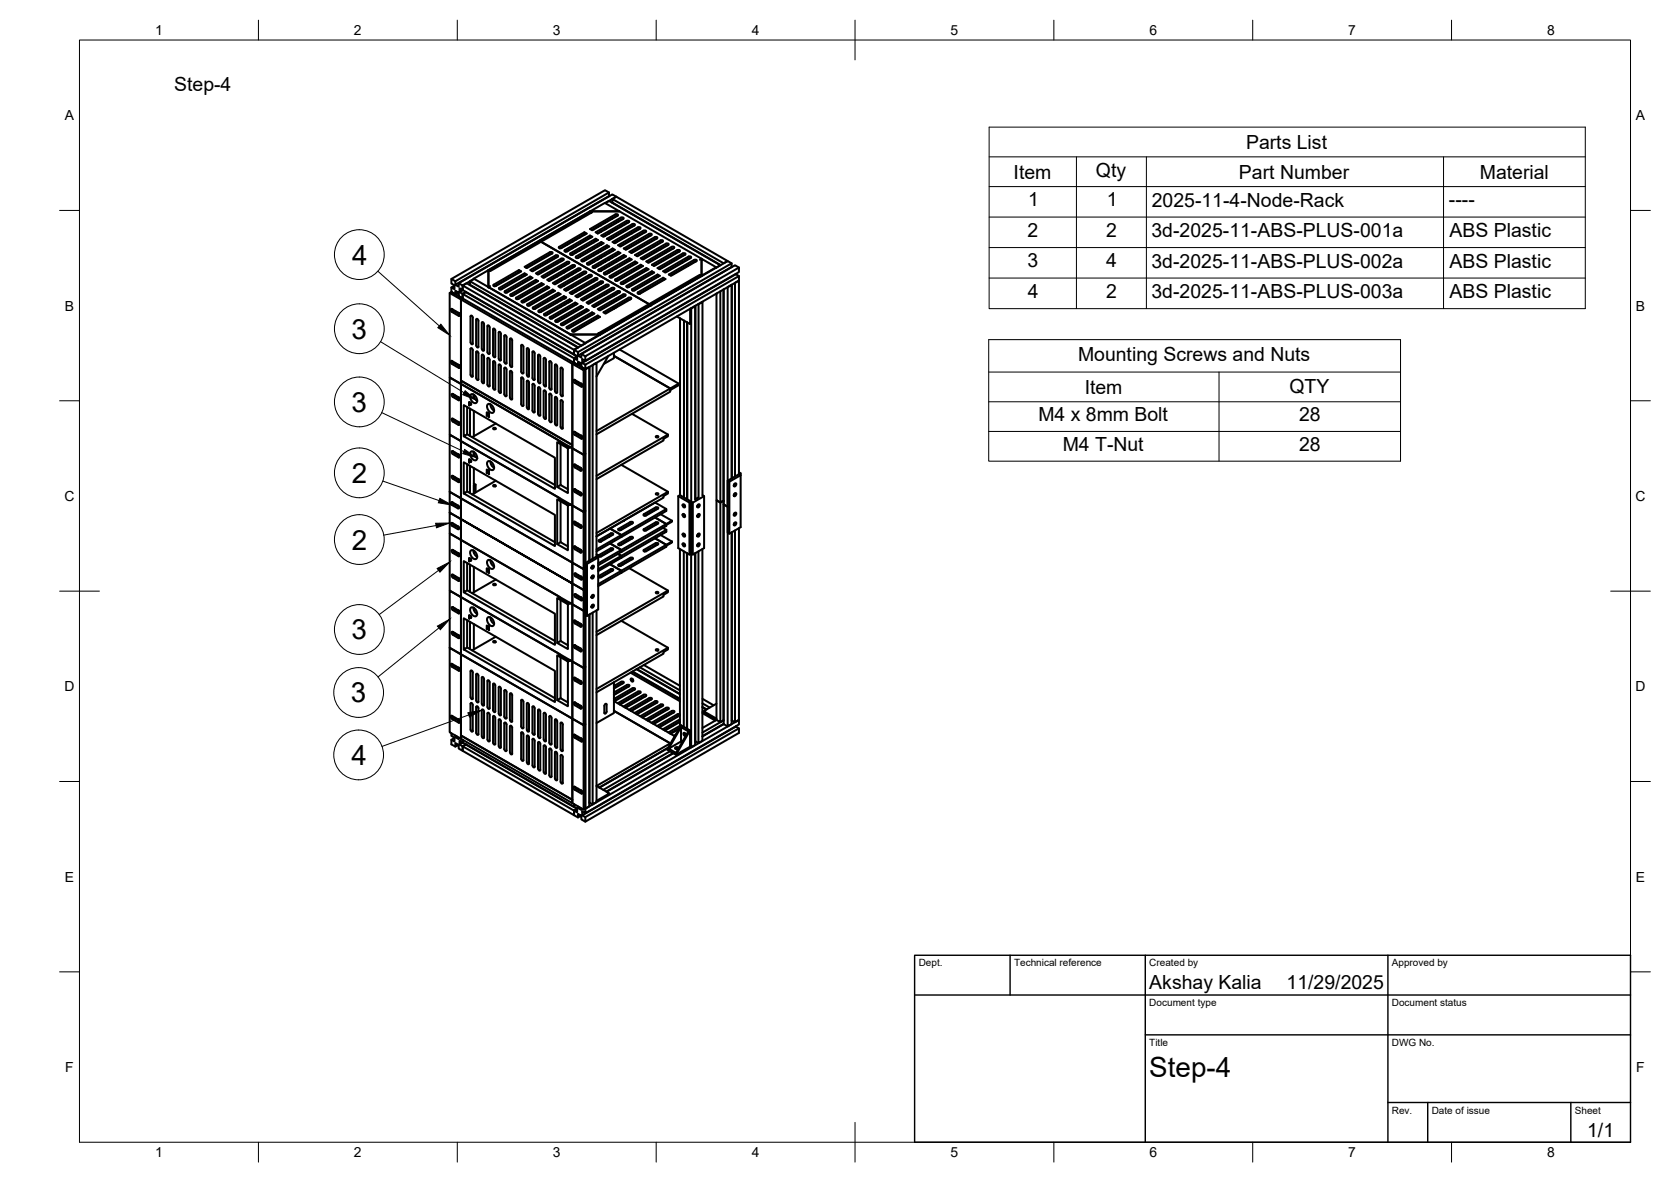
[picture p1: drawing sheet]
<svg xmlns="http://www.w3.org/2000/svg" width="420mm" height="297mm" viewBox="0 0 420 297" stroke-linecap="round" stroke-linejoin="round" font-family="sans-serif">
<!-- layer: Visible -->
<g fill="none" stroke="#000" stroke-width=".51">
<path d="M145.8 59.5v.2M146.9 58.4l-6.3 3.6-.1 .2 .7 .1 6.3-3.6-.6-.3v.5l-6.1 3.5M146.9 58.9h.2M148.4 59.2l-6.4 3.7-.1 .2 .7 .1 6.3-3.7-.5-.3v.5l-6.2 3.6M148.4 59.7l.1 .1M148.4 53.1l3.7-2.1 3.7 2.1zM149.3 57.5v.2M149.8 58.4l6.3-3.7 .7 .1-.1 .2-6.4 3.7zM149.8 60l-6.4 3.7M150.3 56.9v.2M150.3 58.6v.1M151.1 56.5v.1"/>
<path d="M151.1 58.1v.2M151.1 56.4v.2M151.1 58.1v.1M151.8 56.1h.3M152.1 57.5v.2M152.1 59.1v.2M152.2 55.8h.3M152.4 57.3v.2M152.6 60l6.4-3.7 .6 .1-.1 .2-6.3 3.7zM153.1 48.4l-1-.6-38.6 22.3v1.2l.8 .4v1l-.8-.5M153.1 49.3v-.9l-38.6 22.3-1-.6M153.1 58.6v.1"/>
<path d="M153.2 49.3l-38.7 22.3v-.9M153.2 58.5v.2M153.7 54.9l.2 .1M154 50l1-.6 28 16.2-1 .6-28-16.2v.9l27.2 15.7M154 50.9l-.1 .1M154 58.1v.1M154 59.7v.2M154.6 56.1h.3M154.7 53.9l-6.3 3.7 .5 .3 6.4-3.7M154.7 54.4l-5.9 3.4M154.7 53.9h.6v.3M155 57.5v.2"/>
<path d="M155 59.1v.2M155.1 55.8h.1M155.1 54.3l-.4 .1M155.2 55.7v.1M155.5 55.5v.2M155.9 57h.1M156.5 55.1l-.3 .1-6 3.4M157.3 57.8l.2 .1M158 55.9l-.4 .1-6 3.4M158.1 55.8v-.3h-.5l-6.4 3.7 .6 .3 6.3-3.7M158.7 58.6l.2 .1M158.7 56.9l.1 .2"/>
<path d="M159.1 56.8h.1M159.4 56.8h-.4l-6 3.4M160.1 59.4l.2 .1M160.4 57.1l-6.4 3.7 .6 .3 6.4-3.6M160.4 57.6l-5.9 3.5M160.4 57.1h.6v.4M160.8 57.6h-.4M162.2 58.4h-.4l-5.9 3.5M163.2 58.8l-6.4 3.6 .6 .4 6.4-3.7M163.2 59.3l-5.9 3.4M163.2 58.8h.6v.3M163.6 59.2l-.4 .1"/>
<path d="M113.1 73.6l30.8 17.8 .4-.2M113.1 73.6l.4-.2 2.8 1.6-.4 .3v21.2l-2.8-1.6zM113.5 73.4l1 .5M113.6 77.7l1.7 .9M113.7 77.6l-.3 .1 .1 .5 2 1.2 .1-.4-.3-.4M113.8 77.7l.3 .4 1.5 1M114.3 71.8l-.8 .4v1.2l1 .5M114.5 78.2v.2M115.3 73.5l-.8 .4v-.8l.8 .4v.9l1 .6v-1.1v1.1l28 16.2M115.3 73.5v.9M115.3 78.6v.3M115.3 73.5l-.8 .4"/>
<path d="M115.3 71.2l1 .5M115.3 74.4l1 .6M115.5 73.4l.8 .5 .8-.5-.8 .5 28 16.1v1.2M116.3 71.7l1-.5 28 16.1-1 .6zM116.3 75l-.4 .3v20.4M118.2 70.7v.9l27.2 15.7M118.2 71.6h-.1M118.3 79.5l.3-.2 .3 .5v6.5l-.2 .2-.4-.5v-6.5M119.1 70.1l3.7-2.2v4.3M119.1 70l3.7 2.1M119.1 70.1l-2.8 1.6v1.2l-.8-.5v1l.9-.5M119.1 70.1l-.9 .6 28 16.2 .9-.7-3.6-2.1h7.3"/>
<path d="M122.8 72.2v-4.3l12.8-7.4 28 16.3M122.8 67.9l12.8-7.4 .4 .3-12.8 7.3zM122.8 72.1l20.7 12 7.3 .1M122.8 72.1v.1M123.2 71.9l-.4 .2 20.5 11.9M127 73.2v.3h.5M127.5 73.5l6.4-3.7-.6-.3v.5l-6.2 3.6M129.8 74.8v.3h.5l6.4-3.6-.6-.4v.5l-6.1 3.6M130.5 67.9l-6.4 3.7-.1 .2 .7 .1 6.3-3.7-.5-.3v.5l-6.2 3.5M130.5 68.4h.1M131.9 68.7l-6.4 3.7-.1 .2 .7 .1 6.4-3.7-.6-.3v.5l-6.2 3.6M131.9 69.2l.1 .1"/>
<path d="M133.3 67.9l6.4-3.7 .6 .1-.1 .2-6.3 3.7zM133.3 70l.2 .1M133.3 69.5l-6.4 3.7M134.7 70.3l-6.3 3.7-.1 .2 .6 .1 6.4-3.7-.6-.3v.5l-6.2 3.6M134.7 70.8l.2 .1M135.5 78.1v.3h.5M135.6 60.5l12.8-7.4 .4 .3-12.8 7.4zM136 78.4l6.4-3.7-.6-.3v.5l-6.2 3.6M136.1 69.5l6.4-3.7 .7 .1-.1 .2-6.4 3.7zM136.1 71.6l.2 .1M136.1 71.1l-6.3 3.7M137.6 72l-6.4 3.6-.1 .2 .7 .2 6.3-3.7-.5-.3v.4l-6.2 3.6"/>
<path d="M137.6 72.4l.1 .1M138.3 63.4l-6.4 3.7 .6 .3 6.4-3.8-.2-.3-.4 .1M138.3 63.9l-6 3.4M138.3 79.7v.3h.5l6.4-3.6-.6-.4v.5l-6.1 3.6M138.7 63.8l-.4 .1M139 72.8l-6.4 3.6-.1 .3 .7 .1 6.3-3.7-.5-.3v.5l-6.2 3.5M139 71.1l6.4-3.6 .6 .1-.1 .2-6.4 3.7zM139 73.3h.1M140.1 64.6l-.4 .1-6 3.4M140.1 66.1v.1M140.1 67.7v.2M140.1 69.3v.2"/>
<path d="M140.1 71v.1M140.1 74.2v.2M140.1 75.9v.1M140.1 77.5v.2M140.4 72l6.4-3.7 .6 .1-.1 .2-6.4 3.7zM140.4 73.6l-6.4 3.7-.1 .2 .7 .1 6.3-3.7-.5-.3v.5l-6.2 3.5M140.4 74.1l.1 .1M141.1 65.5v.2M141.1 67.1v.2M141.1 68.8v.1M141.1 70.4v.2M141.1 72v.2"/>
<path d="M141.1 75.3v.2M141.1 76.9v.2M141.5 65.4l-.4 .1-6 3.4M141.7 65.3v-.3h-.6l-6.4 3.7 .6 .3 6.4-3.7M141.8 74.4l-6.4 3.7M141.8 74.9l.1 .1M141.9 66.7v.2M141.9 68.3v.2M141.9 70v.1M141.9 71.6v.2M141.9 74.9v.1M141.9 76.5v.2"/>
<path d="M141.9 66.7v.1M141.9 68.3v.1M141.9 69.9v.2M141.9 71.6v.1M141.9 76.5v.1M142.6 61.3v.2M142.6 63v.1M142.9 66.3h-.4l-5.9 3.5M142.9 61.2v.1M142.9 62.8v.2M142.9 67.7v.2M142.9 69.3v.2"/>
<path d="M142.9 71v.1M142.9 72.6v.2M142.9 75.9v.1M143.2 73.6l6.4-3.7 .6 .1-.1 .2-6.3 3.7zM143.2 75.2l-6.3 3.7-.1 .2 .6 .1 6.4-3.6-.6-.4v.5l-6.2 3.6M143.2 75.7l.2 .1M143.4 63.7v.3h.6M143.9 66.6l-6.3 3.7 .5 .3 6.4-3.6M143.9 60.6v.2M143.9 62.2v.2M143.9 63.9v.1M143.9 67.3v-.2l-5.9 3.5"/>
<path d="M143.9 68.8v.1M143.9 70.4v.2M143.9 72v.2M143.9 73.7v.1M143.9 66.6h.6v.4M144 63.8v.2l6.3-3.7-.5-.3v.5l-6.2 3.6M144 60.6v.1M144 62.2v.2M144 68.7v.2M144 70.4v.1M144 72v.2M144 73.6v.2"/>
<path d="M144.3 67.1h-.4l.1 .2M144.6 74.4l6.4-3.7 .7 .1-.1 .2-6.4 3.7zM144.6 76l-6.3 3.7M144.6 76.5l.2 .1M144.8 60.1v.2M144.8 61.8v.1M144.8 63.4v.1M144.8 68.3v.1M144.8 69.9v.2M144.8 71.6v.1M144.8 73.2v.1M145.7 67.9l-.3 .1-6 3.4"/>
<path d="M145.8 61.2v.1M145.8 62.8v.2M145.8 64.4v.2M145.8 69.3v.2M145.8 71v.1M145.8 72.6v.2M145.8 74.2v.2M146 76.9l-6.3 3.6-.1 .2 .7 .2 6.3-3.7-.6-.3v.5l-6.2 3.5M146 77.4h.2M146.2 65.3v.3h.6M146.8 65.6l6.4-3.6-.6-.4v.5l-6.2 3.6M147.2 68.7l-.4 .1-6 3.4"/>
<path d="M147.5 77.7l-6.4 3.7-.1 .2 .7 .1 6.3-3.7-.5-.3v.5l-6.2 3.5M147.5 76l6.3-3.6 .7 .1-.1 .2-6.4 3.7zM147.5 78.2h.1M148.6 69.5l-.4 .1-6 3.4M148.7 69.4v-.3h-.5l-6.4 3.7 .6 .3 6.3-3.7M148.9 78.5l-6.4 3.7-.1 .2 .7 .1 6.3-3.7-.5-.3v.5l-6.2 3.6M148.9 76.9l6.4-3.7 .6 .1-.1 .2-6.4 3.7zM148.9 79l.1 .1M149.3 60.8v.1M149.3 62.4v.2M149.3 64v.2M149.3 65.7v.1"/>
<path d="M149.3 67.3h.1M149.3 70.6v.1M149.3 72.2v.2M149.6 67.3l6.4-3.7-.6-.3v.5l-6.2 3.5M149.8 60.5l.1 .1M150 70.4h-.4l-6 3.4M150.3 77.7l6.4-3.7 .6 .1-.1 .2-6.3 3.7zM150.3 61.8v.2M150.3 63.5v.1M150.3 65.1v.2M150.3 66.7v.2M150.3 71.6v.2"/>
<path d="M150.3 79.3l-6.4 3.7M150.3 79.8l.1 .1M151 68.1l6.4-3.7-.6-.3v.5l-6.1 3.5M151.1 61.4v.1M151.1 63v.2M151.1 64.7v.1M151.1 66.3v.1M151.1 67.9v.2M151.1 71.2v.1M151.1 61.3v.2M151.1 63v.1M151.1 64.6v.2"/>
<path d="M151.1 66.2v.2M151.1 67.9v.1M151.2 60.8l-6.3 3.7-.1 .2 .6 .1 6.4-3.7-.6-.3v.5l-6.2 3.6M151.2 61.3l.1 .1M151.4 71.2h-.4l-5.9 3.4M151.7 78.5l6.4-3.7 .6 .1-.1 .2-6.3 3.7zM151.9 68.6v.3h.6M152 73.9v.2M152.1 62.4v.2M152.1 64v.2M152.1 65.7v.1M152.1 67.3v.2"/>
<path d="M152.1 68.9v.1M152.4 71.6l-6.4 3.6 .6 .4 6.5-3.8-.3-.3-.4 .1M152.4 72l-5.9 3.5M152.5 68.9l6.3-3.7-.5-.3v.5l-6.2 3.6M152.5 73.6v.2M152.6 62.1l.1 .1M152.6 61.6l-6.4 3.7M152.8 72h-.4M153.1 60.2v.1M153.1 63.5v.1M153.1 65.1v.2M153.1 66.7v.2"/>
<path d="M153.1 68.4v.1M153.2 60.2v.1M153.2 63.4v.2M153.2 65.1v.1M153.2 66.7v.2M153.2 68.3v.2M154 63v.1M154 64.6v.2M154 66.2v.2M154 67.9v.1M154 69.5v.2M154 62.4l-6.3 3.7-.1 .2 .6 .1 6.4-3.6-.6-.4v.5l-6.2 3.6"/>
<path d="M154 62.9l.2 .1M154.2 72.8h-.4l-5.9 3.5M154.4 74.2v.1M154.4 75.8v.2M154.4 77.4v.2M154.7 70.2v.3h.6M155 60.8v.1M155 64v.2M155 65.7v.1M155 67.3v.2M155 68.9v.2M155 70.6h.1"/>
<path d="M155 73.8v.2M155 75.5v.1M155 77.1v.2M155.3 70.5l6.4-3.6-.6-.4v.5l-6.2 3.6M155.4 63.3l-6.4 3.7 .3 .3h.3M155.4 61.6l6.4-3.6 .7 .1-6.5 3.9zM155.4 63.8h.2M155.6 73.6l-.3 .1-6 3.4M156.8 64.1l-6.4 3.8 .3 .2h.4M156.8 64.6l.2 .1M157 74.4l-.3 .1-6 3.4M158.1 72.2l6.4-3.7-.6-.3v.5l-6.2 3.5"/>
<path d="M158.3 63.3l6.3-3.7 .7 .1-.1 .2-6.4 3.7zM158.3 65.4l.1 .1M158.3 64.9l-6.4 3.7M158.5 75.2l-.4 .1-6 3.4M159.7 65.7l-6.4 3.7-.1 .2 .7 .1 6.4-3.7-.6-.3v.5l-6.2 3.6M159.7 66.2l.1 .1M160.4 73.5v.3h.6M161 73.8l6.3-3.7-.5-.3v.5l-6.2 3.6M161.1 64.9l6.4-3.7 .6 .1-.1 .3-6.3 3.6zM161.1 67l.1 .1M161.1 66.5l-6.4 3.7M161.6 60.2l.1 .1"/>
<path d="M162.5 67.4l-6.3 3.6-.1 .2 .6 .1 6.4-3.6-.6-.3v.4l-6.2 3.6M162.5 67.8l.1 .1M163 61l.1 .1M163.6 76.7l-12.8 7.5M163.6 76.7v.1M163.9 68.2l-6.4 3.7 .3 .3 .3-.1M163.9 66.5l6.4-3.6 .7 .1-.1 .2-6.4 3.7zM163.9 68.7h.2M164.4 61.9h.1M165 60l-.4 .1-5.9 3.4M165.3 69l-6.3 3.7-.1 .2 .6 .1 6.4-3.7-.6-.3v.5l-6.1 3.6M165.3 69.5l.2 .1"/>
<path d="M165.8 62.7h.1M166.4 60.8l-.3 .1-6 3.4M166.6 60.7v-.3h-.5l-6.4 3.7 .6 .3 6.3-3.7M166.8 68.2l6.3-3.7 .7 .1-.1 .2-6.4 3.7zM166.8 70.3l.1 .1M166.8 69.8l-6.4 3.7M167.2 63.5l.2 .1M167.9 61.7h-.4l-6 3.4M168.6 64.3l.2 .1M168.9 62l-6.4 3.7 .6 .3 6.3-3.6M168.9 62.5l-6 3.5M168.9 62h.6v.3"/>
<path d="M169.3 62.5h-.4M170.1 65.1l.1 .1M170.7 63.3h-.4l-5.9 3.5M171 80v44.4M171.4 65.9l.2 .1M172.1 64.1l-.4 .1-5.9 3.4M172.3 64v-.3h-.6l-6.4 3.7 .6 .3 6.4-3.7M172.7 65.2l-.1 .1M172.9 66.7l.1 .1M173.5 64.9l-.4 .1-5.9 3.4M173.5 77.6v3.9l-3.3-2M173.7 77.5l.1 48.6"/>
<path d="M173.8 77.5l1-.6v48.6M174.7 76.9h.1M174.9 76.8v48.6M174.9 65.7l-.4 .1-5.9 3.4M175.1 65.6v-.3h-.6l-6.3 3.7 .5 .3 6.4-3.7M175.6 76.4v48.6M175.6 76.5l1-.6v48.5l.4 .3-2.8 1.6M176.4 69.3v-4.3l3.7 2.2 1-.5-28-16.2-.9 .5 2.8-1.6-1-.5-38.7 22.3v.9l-.8-.5M176.4 65v4.4M176.4 69.3l-12.8 7.5M176.4 65l-20.6-11.9h-7.4l-12.8 7.4 28 16.2M176.4 69.3l-12.8 7.4-.4-.3 12.8-7.3 .4 .3"/>
<path d="M176.4 65l-.4 .3M176.6 75.8v.1M180.1 73.8v.1M180.1 67.3l-3.7 2.1M180.1 73.8v51.9l1 .6-1-.6v55.2M181.9 72.8v53l-.8 .5v-53.1M182 72.7v54.1l1 .5v-55.2l1-.5v48.6M184 66.2l-1-.6-38.7 22.3v1.2l.8 .4v1l-.8-.5 .8-.4-28-16.3M184 67.1v-.9l-38.7 22.3-1-.6v1.2l-28-16.2v-1.2M184 67.1l-38.7 22.3v-.9M184 71.5v48.7M185 68.8v.1"/>
<path d="M185.8 69.4l-.8-.5-38.6 22.3v-1l.8 .5 38.6-22.3v-1.2l-38.6 22.3v1.2M185.8 67.2l-1-.5-38.6 22.3v.9l-.9-.5M113.1 94.9l2.8 1.6v14.4l-2.8-1.7zM113.4 90.7h.3l1.6 1 .3 .3v.4h-.3l-1.6-1-.3-.3zM113.6 99h.3l1.4 .8 .3 .4v.3l-.3 .1-1.4-.9-.3-.3zM113.8 90.8l.3 .4 1.5 .9M114 99.1l.3 .4 1.3 .8M114.5 91.2v.3M114.5 99.4v.2M115.3 91.7v.2M115.3 99.8v.3M115.3 91.7v.3"/>
<path d="M115.3 99.9v.2M115.9 95.7l28 16.1v.9l-28-16.2zM118.4 87.5l.3 .1 .2 .4v6.5l-.2 .2-.4-.5zM118.5 99.1a1.45 1.45 0 0 1 1.2 2.2 1.45 1.45 0 0 1-1.2-2.2zM119 99.1l.3 1 .7 .6M119.1 99.2v.5M119.7 86.9l.1-6.6 .1-.2 .4 .5v6.6M119.7 88.5l.1 6.5 .2 .5 .3-.2M119.8 86.8l.2 .5 .3-.1M119.8 88.5l.2-.2 .3 .5M120.3 88.8v6.5M121.1 81.1l.3-.1 .3 .5v6.5l-.1 .2-.5-.5v-6.6"/>
<path d="M121.2 89.1l.4 .2 .1 .3v6.5l-.1 .2-.5-.5zM122.6 88.5v-6.6l.1-.2 .4 .6v6.5M122.6 96.7v-6.6l.1-.2 .4 .5v6.6M122.6 88.5l.2 .4 .3-.1M122.6 96.6l.2 .5 .3-.1M124 90.9v6.6l.3 .4 .2-.1M124 82.8v6.5l.4 .5 .1-.2v-6.5M124 90.9l.3-.1 .2 .4M124 82.7l.3-.1 .2 .5M124.5 91.3v6.5M125.4 98.3v-6.6l.1-.2 .5 .6-.1 6.5M125.4 98.3l.3 .4 .3-.1"/>
<path d="M125.4 83.6l.3-.2 .2 .5 .1 6.5-.2 .2-.4-.5v-6.5M126.8 84.4v6.5M126.8 92.6v6.5M126.8 90.9l.3 .5 .3-.2M126.8 84.4l.3-.2 .3 .5v6.6M126.8 99.1l.3 .5 .3-.2M126.8 92.5l.3-.1 .3 .5M127.4 92.9v6.5M128.3 85.1l.3 .1 .2 .3v6.6l-.1 .2-.5-.6zM128.8 93.7l-.2-.4-.3-.1-.1 6.7 .5 .5 .1-.2v-6.5M131 86.9l.1 6.5 .2 .5 .3-.2M131.1 86.8l.2-.1 .3 .5"/>
<path d="M131.6 95.3l-.1-.3-.4-.1v6.6l.2 .5 .3-.1M131.6 87.2v6.5M131.6 95.3v6.6M132.5 87.5l.4 .1 .1 .4v6.5l-.1 .2-.4-.5zM133.9 96.7v6.5l.3 .5 .2-.2M133.9 88.5v6.5l.3 .5 .2-.2M133.9 96.6l.3-.1 .2 .5M133.9 88.5l.3-.2 .2 .5M134.4 88.8v6.5M134.4 97v6.5M135.3 89.3v6.5M135.3 97.5v6.5"/>
<path d="M135.3 97.5l.3-.2 .3 .5M135.3 89.3l.3-.2 .2 .5v6.7l-.4-.1-.1-.4M135.8 97.8v6.5M136.7 98.3v6.5l.3 .5 .3-.2M136.7 96.7v-6.6l.2-.2 .4 .5v6.6M136.7 98.3l.3-.2 .3 .5M136.7 96.6l.3 .5 .3-.1M137.3 98.6v6.5M138.1 90.9v6.6l.3 .4 .3-.1M138.1 90.9l.3-.1 .3 .4M138.7 99.4l-.2-.3-.3-.2-.1 6.7 .4 .5 .2-.2v-6.5M138.7 91.3v6.5"/>
<path d="M139.5 98.3v-6.6l.2-.2 .4 .6v6.5M139.5 98.3l.3 .4 .3-.1M140.9 92.6l.1 6.5 .2 .5 .3-.2M141 92.5l.2-.1 .3 .5M141.5 92.9v6.5M143.9 83v.3h.6M144.3 91.2l1 .5M144.5 83.3l6.4-3.7-.6-.3v.5l-6.2 3.6M144.5 95.5l1.7 .9v.3M144.5 96.2l1.7 1M144.5 95.4l-.3 .2 .3 .6M144.6 95.5l.3 .4 1.6 1"/>
<path d="M145.1 89.6l-.8 .4v1.2l1 .5M145.3 96v.2M146.1 91.3l-.8 .4v-.8l.9 .4v.9l1 .6M146.1 91.3v.9M146.1 96.4v.3M146.1 91.3l-.8 .4M146.2 92.2l1 .6v55.2M146.2 89l1 .5M146.2 96.4l.3 .6-.3 .2M146.4 91.2l.8 .5 38.6-22.3v1.1l-38.6 22.3v-1.1M146.7 93.1v21.2l.5-.3v-21.2l-.5 .3-2.8-1.7v20.4l-28-16.1M147.2 92.8l1-.6v48.7"/>
<path d="M147.2 92.8l-2.9-1.6-.4 .2v21.3l2.8 1.6v89.2l.5-.3v-21.2l-.5 .2-2.8-1.6v21.2l2.8 1.7M148.2 92.2v48.7M150.4 83.8l12.8-7.4 .4 .3-12.8 7.4zM150.8 84.1v.1M150.8 84.1l-3.7 2.1M153 89.5l-3 5.1M154.4 88.7v1.3l-2.6 1.5M155.8 87.8l14.8 8.6v.4l-2.1 1.2v-.4l2.1-1.2M172 80.5v44.5M172.7 81v44.5M172.8 81v44.5M113.1 109.2l2.8 1.7v14.3l-2.8-1.6z"/>
<path d="M113.6 113.4h.3l1.4 .8 .3 .3v.4h-.3l-1.4-.8-.3-.3zM113.9 119.6l1.4 .8M113.9 119.6h-.3l.1 .6 1.6 .9M114 113.4l.3 .5M114 119.7l.3 .4 1.3 .7M114 105.3l.3 .4 1.3 .8M114.3 113.9l1.3 .7M114.5 105.6v.2M114.5 113.8v.2M114.5 120v.2M115.3 106l-1.4-.8h-.3l.1 .6 1.6 1M115.3 106.3v-.3l.3 .6-.3 .2"/>
<path d="M115.3 114.2v.3M115.3 106.1v.2M115.9 110.9v-14.4l24.6 14.2v.3l2.7 1.6v-.3l.7 .4v14.3M115.9 110.9l28 16.1M117.5 116.7v6.8l22 12.8M117.5 102.3v6.8l22 12.8M117.5 109.1l-.9 .5 22.9 13.3v-7.9l-22.9-13.2v7.8M118 115.5v.3l.5 .2M118 101.2v.3l.5 .1M118 101.6h.3M118.1 115.9l.2 .1M118.1 101.5h.1"/>
<path d="M118.1 115.5l.3 .2M118.1 101.1l.3 .2M118.1 115.9l-.2 .3M118.1 101.5l-.2 .3M118.2 102.7v6.8M118.2 117.1v6.8M118.2 116l.2 .1v-.4l-.5-.3 .1 .7M118.2 101.7h.2v-.3l-.5-.4 .1 .8M118.3 115.7h.1M118.3 101.3l.1 .1M118.4 115.8h.1M118.4 101.4l.1 .1"/>
<path d="M118.4 115.9h.1M118.4 101.5h.1M118.5 113.5a1.45 1.45 0 0 1 1.2 2.1 1.45 1.45 0 0 1-1.2-2.1zM119 113.5l.3 .9 .7 .7M119.1 103.3v6.3M119.1 113.6v.5M119.1 117.6v6.4M122.5 118.5l.2 .1M122.5 104.1l.2 .1M122.5 103.8v.2l.3 .2M122.5 118.1v.3l.3 .2M122.5 103.7h.1"/>
<path d="M122.5 104.1h.1M122.5 118.4v.1M122.6 118.5l-.2 .3M122.6 118.1l.2 .1M122.6 104.1l-.2 .3M122.6 103.7l.2 .2M122.7 118.6l.1 .1M122.7 104.3h.2v-.3l-.5-.4 .1 .8M122.7 118.3h.2M122.7 103.9l.2 .1M122.7 115.9a1.45 1.45 0 0 1 1.3 2.2 1.45 1.45 0 0 1-1.3-2.2zM122.7 101.5a1.45 1.45 0 0 1 1.3 2.2 1.45 1.45 0 0 1-1.3-2.2z"/>
<path d="M122.7 118.7l.3 .4M122.7 104.4l.3 .3M122.7 118.6h.2v-.2l-.5-.4 .1 .8M122.8 118.6h.1M122.8 118.6h-.2M122.8 118.4l.1 .1M122.8 104.2h.1M122.8 104.2h-.2M122.8 104l.1 .1M122.9 118.5l-.1 .1M122.9 104.1h.1M123 118.6h-.3l.2 .5"/>
<path d="M123 104.2l-.3 .1 .2 .4M123 104.1l-.2 .1M123.3 116l.3 .9 .6 .7M123.3 101.6l.3 .9 .6 .7M124.1 107.6l.3-.1 .3 .2-.5 .2-.2-.2zM124.7 106.4l-6 3.5M132.5 102.4v-6.6l.1-.2 .4 .5v6.6M132.5 102.3l.2 .5 .3-.1M135.3 104l.3 .5 .3-.2M139.5 106.5v-6.6l.2-.2 .4 .5v6.6M139.5 106.4l.3 .5 .3-.1M140.1 111.1l2.7 1.6v11.2l-2.7-1.5z"/>
<path d="M140.8 110.9l-.3 .1M140.9 111.6v10.3l1.9 1M140.9 100.7l.1 6.6 .2 .4 .3-.1M141 100.7l.2-.1 .3 .4M141.5 101.1v6.5M143.9 112.7l2.8 1.6 .5-.3v14.4l-.5 .3-2.8-1.7zM144.5 108.5l1.7 1v.3M144.5 109.3l1.7 .9M144.5 108.5l-.3 .2 .3 .6M144.5 116.7l1.6 1 .2 .6h-.3l-1.5-.8M144.6 116.7l-.4 .2 .4 .6M144.6 108.6l.3 .4 1.6 .9"/>
<path d="M144.7 116.8l.3 .4 1.3 .8M145.3 109v.3M145.3 117.2v.2M146.1 109.5v.2M146.1 117.7v.2M146.2 117.8v.1M146.2 109.5l.3 .6-.3 .1M150 108.3l18.5-10.7-14.1-8.2 14.1 8.2v.8l-18.5 10.7M156.2 116.8l11.8 6.8v.4l-1.2 .7v.4l-16.8 9.7 3.4-2 2.8 1.7v.4M158.9 104l9.1 5.2v.4l-1.2 .7v.4l-16.8 9.7M165 109.6h.3l.3 .1-.5 .2-.2-.2zM168 109.2l-18 10.4"/>
<path d="M185.8 119.2l.4-.3v13.6l-2.8 1.6-.4-.2v-13.1M185.8 119.2l-2.8 1.6 .4 .3v13M185.8 119.2l.4 .2-2.8 1.7M185.8 119.2v-48.7l-1 .6v48.6M185.8 118.7l.4 .2M113.1 134.1l2.8 1.6v14.4l-2.8-1.7zM113.1 128.8l2.8 1.7v5.2l-2.8-1.6zM113.1 123.6l2.8 1.6v5.3l-2.8-1.7zM113.6 138.2h.3l1.4 .8 .3 .4v.3l-.3 .1-1.4-.9-.3-.3zM113.8 131.5l.3 .4 1.3 .8M113.8 126.3l.3 .4 1.3 .7M114 138.3l.3 .4"/>
<path d="M114.3 138.7l1.3 .8M114.5 126.7v.2M114.5 131.9v.2M114.5 138.6v.2M115.1 132.3l-1.4-.9-.3 .1 .2 .5 1.5 1M115.1 127l-1.4-.8h-.3l.2 .6 1.5 .9M115.1 132.2l.4 .6-.4 .2M115.1 127l.4 .6-.4 .1M115.3 120.7v-.3l.3 .6-.3 .1M115.3 127.2v.1M115.3 132.4v.2M115.3 139v.3"/>
<path d="M115.3 120.5v.2M115.3 127.3v.1M115.3 132.5v.1M115.3 139.1v.2M115.9 125.2v-14.3l24.6 14.2v.3l2.7 1.5v-.3l.7 .4v14.4M115.9 125.2l28 16.2v5.2l-28-16.1v5.2l28 16.2v-5.3l-28-16.1zM115.9 125.2l28 16.2M117.5 123.5l-.9 .5 22.9 13.2v-7.8l-22.9-13.2v7.8M118.5 138.3a1.45 1.45 0 0 1 1.2 2.2 1.45 1.45 0 0 1-1.2-2.2zM119 138.3l.3 1 .7 .6M119.1 122.1l.5-.3v1.9M119.1 138.4v.5"/>
<path d="M119.1 121.5l.5 .3M124.1 121.9h.3l.3 .2-.5 .2-.2-.2zM124.7 120.8l-6 3.5M140.1 125.5l2.7 1.5v11.3l-2.7-1.6zM140.8 125.2l-.3 .2M140.9 126v10.3l1.9 1M140.9 136.3l-.8 .4M140.9 121.9l-.8 .5M144.5 138l1.6 .9 .2-.4-.3-.4M144.5 131.1l1.6 1 .2 .5-.3 .1-1.5-.8M144.5 122.9l1.6 1 .2 .6h-.3l-1.5-.8M144.5 137.3l1.5 .8"/>
<path d="M144.6 137.3l-.4 .2 .4 .5M144.6 131.1l-.4 .2 .4 .5M144.6 122.9l-.4 .2 .4 .6M144.7 137.4l.3 .4 1.3 .7M144.7 131.2l.3 .4 1.3 .7M144.7 123l.3 .4M145 123.4l1.3 .8M145.3 123.4v.2M145.3 131.6v.2M145.3 137.8v.2M146.1 123.9v.2M146.1 132v.3"/>
<path d="M146.1 138.2v.3M146.2 124v.1M146.2 132.2v.1M146.2 138.4v.1M150 139.9l.4-.3v13.5l-2.8 1.7-.4-.3v-13M150 139.9l-2.8 1.6 .4 .2v13.1M150 139.9l.4 .2-2.8 1.6M150 139.9v-48.7l-1 .5v48.7M150 139.3l.4 .3M150.6 139.5v.3h.5M150.6 135.8v.3h.5M151.1 136v.1"/>
<path d="M151.1 135.9v.2M152.1 135.3v.2M153.1 134.8v.1M153.2 134.7v.2M153.4 136.6l2.8 1.6v.5M153.4 132.8l11.3-6.5 2.8 1.6v.5l-11.3 6.5v-.4zM153.5 134.1l-2.9 1.7M153.6 134h.5v.4M153.7 138.2l.1 .1M153.9 138.2l-3.2 1.7M153.9 134.5l-3.2 1.7M154.1 138.1l-3 1.8"/>
<path d="M154.1 134.4l-3 1.7M154.1 138.1v-.3h-.5l-3 1.7M155.4 139.2l.8 .5 11.3-6.6v.5l-11.3 6.6v-.5zM156.2 138.7l11.3-6.5v-.5l-2.8-1.6 2.8 1.6-17.1 9.9M156.2 138.7l-5.8 3.4M156.2 134.9l-6.2 3.6M158.5 134.9l-3 1.8-.1 .2 .7 .1 3.1-1.8-.3-.3h-.4M158.5 135.4l-2.8 1.6M158.5 131.7l-2.8 1.6M158.5 131.2l.4-.1 .3 .3-3.1 1.8-.7-.1 .1-.2 3-1.7M158.9 135.4h-.4M158.9 131.6l-.4 .1"/>
<path d="M161.9 133v.3h.5M164.8 136.5l-2.9 1.7-.1 .2 .6 .1 3-1.7M164.8 127.5l-2.9 1.7-.1 .2 .6 .1 3.1-1.8-.2-.2h-.4M164.8 137l-2.7 1.6M164.8 131.8l-2.7 1.6M164.8 131.3l-2.9 1.7M164.8 128l-2.7 1.6M164.9 136.5h.5v.3M164.9 131.3h.5v.3M165 124l.3-.1 .3 .2-.5 .2-.2-.2zM165 131.7l.1 .1M165.3 136.9l-.4 .1"/>
<path d="M165.3 131.7h-.4M165.3 127.9l-.4 .1M165.4 131.6l-2.9 1.7M166.1 129.2l2.9 1.7M166.1 134.5l2.9 1.6M166.7 132.7l.8 .4M167.5 136.9l1.5-.8v.2l-1.5 .8zM167.5 131.7l1.5-.8v.2l-1.5 .8zM167.5 127.9l-17.5 10.2M168 123.6l-18 10.3M170.5 124.7l2.9 1.6 .4-.2v13l-.4 .3-2.9-1.7v-13l.5-.3 2.8 1.7M171 138v44.7"/>
<path d="M171.7 134.1l.4 .1 .1 .6-.4-.1zM171.7 129.2l.4 .1 .1 .6-.4-.1zM171.7 136.6l.4 .1 .1 .6-.4-.1zM171.7 126.8l.4 .1 .1 .6-.4-.1zM171.9 138.6v44.1M172.1 134.2l.1 .3M172.1 129.3l.1 .3M172.1 136.7l.1 .2M172.1 126.9l.1 .2M172.7 139v44.1M172.8 139.1v44M173.4 126.3v13.1"/>
<path d="M173.8 126.1l.4 .2v13.1M173.8 132.6v55.2l1-.6v-48.1M174.8 139v47.3l.8 .4M175.5 134.2l.3-.1 .2 .2-.2 .4-.3 .2-.2-.2zM175.5 129.3l.3-.2 .2 .3-.2 .4-.3 .2-.2-.3zM175.5 136.7l.3-.2 .2 .2-.2 .5-.3 .1-.2-.2zM175.5 126.9l.3-.2 .2 .2-.2 .5-.3 .1-.2-.2zM175.5 134.2l-.2 .3M175.5 129.3l-.2 .3M175.5 136.7l-.2 .2M175.5 126.9l-.2 .2M175.6 125l-.8 .5"/>
<path d="M176.6 138v48.2l-1 .5v-48.1M177 124.7v13l-2.8 1.7-.4-.3v-13M184 133.8v48.2l-1 .5v-55.2l-1-.5v55.2M184 133.8v47.2l.8 .5M184.7 129l.3-.2 .1 .2-.1 .4-.3 .2-.2-.2zM184.7 124.1l.3-.2 .1 .2-.1 .4-.3 .2-.2-.2zM184.7 131.4l.3-.2 .1 .3-.1 .4-.3 .2-.2-.3zM184.7 121.6l.3-.2 .1 .3-.1 .4-.3 .2-.2-.3zM184.7 129l-.2 .2M184.7 124.1l-.2 .2M184.7 131.4l-.2 .3M184.7 121.6l-.2 .3"/>
<path d="M185.8 132.7v48.2l-1 .6v-48.2M113.1 148.4l2.8 1.7v14.3l-2.8-1.6zM113.6 152.6h.3l1.4 .8 .3 .3v.4h-.3l-1.4-.8-.3-.3zM113.9 144.4l1.4 .8M113.9 144.4h-.3l.1 .6 1.6 1M114 152.6l.3 .5 1.3 .7M114 158.9l.3 .4 1.3 .7M114 144.5l.3 .4 1.3 .8M114.5 144.8v.2M114.5 153v.2M114.5 159.2v.2M115.3 159.6l-1.4-.8h-.3l.1 .6 1.6 .9"/>
<path d="M115.3 159.9v-.3l.3 .6-.3 .1M115.3 145.5v-.3l.3 .6-.3 .2M115.3 153.4v.3M115.3 145.3v.2M115.3 159.7v.2M115.9 150.1v-14.4l24.6 14.2v.3l2.7 1.6v-.4l.7 .5v14.3M115.9 150.1l28 16.1M117.5 155.9v6.8l22 12.8M117.5 141.5v6.8l22 12.8M117.5 148.3l-.9 .5 22.9 13.3v-7.9l-22.9-13.2v7.8M118 154.7v.3l.3 .2M118 155.1l.3 .1"/>
<path d="M118 140.4v.3l.5 .1M118.1 140.7l.2 .1M118.1 155.1h.1M118.1 140.3l.3 .2M118.1 154.7h.1M118.1 154.7l.3 .2M118.1 155.1l-.2 .3M118.1 140.7l-.2 .3M118.2 141.9v6.8M118.2 156.3v6.8M118.2 155.2l.2 .1v-.4l-.5-.3 .1 .7M118.2 140.9h.2v-.3l-.5-.4 .1 .8"/>
<path d="M118.3 154.9h.1M118.3 140.5l.1 .1M118.4 155.2h.1M118.4 155h.1M118.4 140.6l.1 .1M118.4 155.1h.1M118.4 140.7h.1M118.5 152.7a1.45 1.45 0 0 1 1.2 2.1 1.45 1.45 0 0 1-1.2-2.1zM119 152.7l.3 .9 .7 .7M119.1 142.5v6.3M119.1 152.8v.5M119.1 156.8v6.4"/>
<path d="M122.5 157.7l.2 .1M122.5 143.3l.2 .1M122.5 157.3v.3l.3 .2M122.5 142.9v.3l.3 .2M122.5 143.3h.1M122.5 157.6v.1M122.6 157.7l-.2 .3M122.6 157.3l.2 .1M122.6 143.3l-.2 .3M122.6 142.9l.2 .2M122.7 157.8l.1 .1M122.7 143.5h.1"/>
<path d="M122.7 157.5l.2 .1M122.7 143.1l.2 .1M122.7 155.1a1.45 1.45 0 0 1 1.3 2.2 1.45 1.45 0 0 1-1.3-2.2zM122.7 140.7a1.45 1.45 0 0 1 1.3 2.2 1.45 1.45 0 0 1-1.3-2.2zM122.7 157.9l.3 .4M122.7 143.6l.3 .3M122.7 157.8h.2v-.2l-.5-.4 .1 .8M122.7 143.5l.3-.1-.1-.2-.5-.4 .1 .8M122.8 157.8h.1M122.8 157.8h-.2M122.8 157.6l.1 .1M122.8 143.4h.1"/>
<path d="M122.8 143.4h-.2M122.8 143.2l.1 .1M122.9 157.7l-.1 .1M122.9 143.3l-.1 .1M123 157.8h-.3l.2 .5M123 143.4l-.3 .1 .2 .4M123.3 155.2l.3 .9 .6 .7M123.3 140.8l.3 .9 .6 .7M124.1 146.8l.3-.1 .3 .2-.5 .2-.2-.2zM124.7 145.6l-6 3.5M140.1 150.3l2.7 1.6v11.2l-2.7-1.5zM140.8 150.1l-.3 .1"/>
<path d="M140.9 150.8v10.3l1.9 1M143.9 151.9l2.8 1.6 .5-.3v14.4l-.5 .3-2.8-1.7zM143.9 141.4l2.8 1.6 .5-.2M143.9 141.4v-14.4l2.8 1.7 .5-.3v14.4M144.5 155.9l1.6 1 .2 .6h-.3l-1.5-.8M144.6 155.9l-.4 .2 .4 .6M144.7 156l.3 .4 1.3 .8M144.7 144.1l1.4 .8v.2M144.7 144.1h-.3l.1 .6 1.6 1M144.8 149.4l.3 .4 1.3 .8M144.8 144.2l.3 .4 1.3 .7M145.3 144.5v.2"/>
<path d="M145.3 149.7v.2M145.3 156.4v.2M146.1 150.4v-.3l-1.4-.8h-.3l.1 .6 1.6 1M146.1 156.9v.2M146.1 150.1l.3 .6-.3 .2M146.1 144.9l.3 .5-.3 .2M146.2 145v.2M146.2 150.2v.2M146.2 157v.1M147.2 148v55.2l1-.5v-48.2M147.2 142.8v10.4l-.5 .3-2.8-1.6v-5.3l2.8 1.7 .5-.3M147.2 142.8l-.5 .2-2.8-1.6v5.2l2.8 1.7 .5-.3"/>
<path d="M148.2 154.4v47.3l.8 .4M148.9 149.6l.3-.1 .1 .2-.1 .4-.3 .2-.2-.2zM148.9 144.8l.3-.2 .1 .2-.1 .4-.3 .2-.2-.2zM148.9 152.1l.3-.2 .1 .2-.1 .5-.3 .1-.2-.2zM148.9 142.3l.3-.2 .1 .2-.1 .5-.3 .1-.2-.2zM148.9 149.6l-.2 .3M148.9 144.7l-.2 .3M148.9 152.1l-.2 .2M148.9 142.3l-.2 .2M150 153.4v48.2l-1 .5v-48.1M150.4 143l5.8-3.3v.5l-5.8 3.3M153.4 141.8l2.8 1.6v.5"/>
<path d="M153.9 143.5l-3.2 1.6M154.1 143.4l-3 1.7h-.5v-.4M154.1 143.3v-.3h-.5l-3 1.7M156.2 156l11.8 6.8v.4l-1.2 .7v.4l-16.8 9.7M156.2 143.9l11.3-6.5v-.5l-2.8-1.6 2.8 1.6-17.1 9.9M156.2 143.9l-5.8 3.4M156.5 141.8l.2 .1M158.2 142.8l9.8 5.6v.4l-1.2 .7v.4l-16.8 9.7M158.5 140.2l-3 1.7-.1 .2 .7 .1 3.1-1.8-.3-.3-.4 .1M158.5 140.7l-2.8 1.6M158.9 140.6l-.4 .1M165 148.8l.3-.1 .3 .2-.5 .2-.2-.2z"/>
<path d="M168 148.4l-18 10.4M113.1 162.8l2.8 1.6v21.3l-2.8-1.7zM113.8 166.9l.3 .4 1.5 .9M113.8 180l.3 .4 1.5 .9M114.5 167.3v.3M115.3 167.8v.2M115.3 167.8l.3 .3-.1 .5-1.8-1-.3-.4v-.4h.3l1.6 1v.3M115.9 164.4v-14.3l24.6 14.2v.3l2.7 1.5v-.3l.7 .4v14.4M115.9 164.4l28 16.2v20.4l-28-16.2zM115.9 164.4l28 16.2M117.5 162.7l-.9 .5 22.9 13.2v-7.8l-22.9-13.2v7.8M118.9 169v6.5"/>
<path d="M118.9 169l-.2-.4-.3-.1-.1 6.7 .3 .5 .3-.2M118.9 177.2l-.2-.4-.3-.1-.1 6.7 .4 .5 .2-.2v-6.5M119.8 177.5l.4 .1 .1 .4v6.5l-.1 .2-.4-.5zM120.3 169.8l-.1-.3-.4-.2v6.7l.4 .5 .1-.2v-6.5M121.2 178.3l.4 .1 .1 .4v6.5l-.1 .2-.5-.5zM121.7 177.2l-.3 .1-.3-.5v-6.5l.2-.2 .4 .5v6.6M123.1 171.4l-.1-.3-.4-.1v6.7l.4 .5 .1-.2v-6.5M123.1 179.6l-.1-.3-.4-.2v6.7l.4 .5 .1-.2v-6.5M124 180l.4 .1 .1 .3v6.6l-.1 .1-.4-.5zM124 171.8l.4 .1 .1 .4v6.5l-.1 .2-.4-.5zM124.1 161.1h.3l.3 .2-.5 .2-.2-.2zM124.7 160l-6 3.4"/>
<path d="M125.9 173.1v6.5M126 173.1l-.2-.4-.4-.1v6.7l.3 .5 .3-.2M126.8 173.6v6.5M126.8 173.6l.3-.2 .3 .5-.1 6.7-.3-.2-.2-.3M128.3 174.2l.3 .1 .2 .4v6.5l-.1 .2-.5-.5zM131.1 175.9h.2l.3 .4v6.6l-.1 .2-.4-.6zM133 177.2l-.1-.4-.4-.1v6.7l.4 .5 .1-.2v-6.5M133.9 177.5l.4 .1 .1 .4v6.5l-.1 .2-.4-.5zM135.3 178.5v6.5M135.3 178.5l.3-.2 .2 .5v6.7l-.4-.1-.1-.4M137.3 179.6l-.2-.3-.3-.2-.1 6.7 .4 .5 .2-.2v-6.5M138.2 180l.3 .1 .2 .3v6.6l-.2 .1-.4-.5z"/>
<path d="M140.1 164.7l2.7 1.5v11.3l-2.7-1.6zM140.8 164.4l-.3 .2M140.9 165.2v10.3l1.9 1M140.9 175.5l-.8 .4M140.9 161.1l-.8 .5M143.9 166.2l2.8 1.7 .5-.3v14.4l-.5 .2-2.8-1.6zM144.5 176.5l1.6 1 .2 .5-.3 .1-1.5-.9M144.5 170.3l1.6 1 .2 .5-.3 .1-1.5-.8M144.5 162.1l1.6 1 .2 .6h-.3l-1.5-.8M144.6 176.5l-.4 .2 .4 .5M144.6 170.3l-.4 .2 .4 .5M144.6 162.1l-.4 .2 .4 .6"/>
<path d="M144.7 176.6l.3 .4 1.3 .7M144.7 170.4l.3 .4 1.3 .7M144.7 162.2l.3 .4 1.3 .8M145.3 162.6v.2M145.3 170.8v.2M145.3 177v.2M146.1 163.1v.2M146.1 171.2v.3M146.1 177.4v.3M146.2 163.2v.1M146.2 171.4v.1M146.2 177.6v.1"/>
<path d="M152 177.4v1.8M152 177.4l.1-.4 .4-.1v2.1l-.4 .4-.1-.2M154.4 171.5v7.7l-4.4 2.5M154.4 176.2l15.3 8.8M156.6 171.8l-2.2 1.1M156.7 171.7l-2.3 1.3M156.8 171.6l.1-.2-.5-.1-2 1.1M157.6 172.2l-3.2 1.8M157.6 172.1h.6v.4M158 172.6h-.4l-3.2 1.9M158.2 178.4l5.1-3 .6 .1-.1 .2-5.1 3M158.2 172.5l-3.8 2.2"/>
<path d="M158.5 169l12.5 7.2M158.6 170.5l.5 .2 .1 .5-.5-.1zM159 168.8l12 6.9M159 173l-4.6 2.6M159 173.4l-4.6 2.7M159 173l.4-.1 .3 .3-5.2 3M159 168.7l12 6.9M159.1 170.6l.1 .3M159.4 173.4h-.4M160 168.2l11 6.3M160.1 168.1l10.9 6.3M160.4 173.8l-5.1 2.9"/>
<path d="M160.4 174.3l-4.7 2.7M160.5 173.8l.3-.1 .3 .3-5.2 3.1M160.8 174.2l-.3 .1M160.9 167.7l10.1 5.8M161.8 175.1l-4.6 2.7M161.9 167.1l9.1 5.2M162.2 175l-.4 .1M162.4 174.9v-.3h-.6l-5.1 3M162.4 174.9l-5.1 3M163.6 175.8l-.3 .1-4.7 2.7M164.7 176.2l-5.1 3M164.7 176.2h.5v.3"/>
<path d="M165 163.2l.3-.1 .3 .2-.5 .2-.2-.2zM165.1 176.7h-.4l-4.7 2.7M165.2 176.6l-5.1 2.9M166.1 177l-5.1 3M166.1 177h.4l.3 .3-5.3 3M166.5 177.5h-.4l-4.7 2.7M167.9 178.3l-.4 .1-4.7 2.7M168 162.8l-18 10.4M168.9 178.7l-5.1 2.9M168.9 179.2l-4.7 2.7M168.9 178.7h.6v.3M169.3 179.1l-.4 .1"/>
<path d="M169.5 179l-5.1 3M170.7 179.9l-.4 .1-4.6 2.7M170.9 179.8l-5.1 3M170.9 179.5h-.6l-5.1 2.9M176.6 179.2l3.3 1.9M176.6 178.9l3.5 2M176.6 177.7l1 .6M176.6 177.7l1.1 .6M176.6 176.7l1.8 1.1M176.6 175.6l2.8 1.6M180.1 176.8l-3.2 1.9 3.2 1.9M113.5 184.3v.6l.8 .5v1l-.8-.5"/>
<path d="M113.6 180.6l1.9 1.1 .1-.5-.3-.3M113.7 180.6l-.3-.3 .1-.5 1.8 1.1M114.3 185.4l-.8 .5v1.2l1 .5M114.5 184.8v.5l.4-.3M114.5 185.3l.8 .4v-.4M114.5 180.4v.2M115.3 180.8v.3M115.3 180.9v.2M115.5 187.1l.8 .4 .8-.4-.8 .4v1.2l-1-.6v-.9l-.8-.5v.9l.8-.4M115.9 184.8l28 16.2v.8l-28-16.1zM116.3 187.5l28 16.2v1.2l-28-16.2zM116.4 186.6l-.9 .5v-1l.8 .5v-.7v.7l28 16.1v-.6v.6l.8 .5v1l-.8-.5"/>
<path d="M117.1 187l28 16.3-.8 .4M125.4 180.8l.4 .1 .1 .4 .1 6.5-.2 .2-.4-.5zM126.8 181.7v6.6M126.8 181.7l.3-.1 .3 .5-.1 6.6-.3-.1-.2-.3M128.3 182.4l.3 .1 .2 .4v6.5l-.1 .2-.5-.5zM131.1 184l.4 .1 .1 .4v6.5l-.1 .2-.4-.5zM132.5 184.9l.4 .1 .1 .3v6.6l-.1 .2-.4-.6zM133.9 185.7l.4 .1 .1 .3v6.6l-.1 .2-.4-.6zM135.3 186.6v6.6M135.3 186.6l.3-.1 .2 .5v6.6l-.4-.1-.1-.3M136.8 187.3l.3 .1 .2 .4v6.5l-.2 .2-.4-.5zM138.2 188.1l.3 .1 .2 .4v6.5l-.2 .2-.4-.5z"/>
<path d="M139.6 180.8l.4 .1 .1 .4v6.5l-.1 .2-.5-.5zM139.6 188.9l.4 .2 .1 .3v6.5l-.1 .2-.5-.5zM141 181.6l.4 .1 .1 .4v6.5l-.1 .2-.4-.5zM141 189.8l.4 .1 .1 .3v6.6l-.1 .1-.4-.5zM144.5 184.6l1.7 1v.3M144.5 197.7l1.7 1v.2M144.5 198.4l1.7 1M144.5 185.4l1.7 1M144.5 197.7l-.3 .2 .3 .5M144.5 184.6l-.3 .2 .3 .6M144.6 197.8l.3 .4 1.6 .9M144.6 184.7l.3 .4 1.6 .9"/>
<path d="M145.3 185.1v.3M145.3 198.2v.2M146.1 185.6v.2M146.1 198.7v.2M146.2 198.7l.3 .5-.3 .2M146.2 185.6l.3 .6-.3 .1M162.4 180.8l5.1-2.9 .7 .1-.1 .2-5.1 2.9M167.9 188l-17.2 9.9M168.4 188.8l-16.7 9.7M168.7 186.7l-.2 .3v-.2l-14.1-8.2 14.1 8.2-18.5 10.7 3.2 1.9-3.2 1.9M169.2 189.3l-16.7 9.6M169.3 189.3l-16.8 9.7"/>
<path d="M169.8 184.7l-.3 .2M170.6 188.1a.4 .4 0 0 0-.4-.4 .4 .4 0 0 0-.4 .5l.8-.1-.4-.1-.4 .1M170.7 183.2l-2.1 1.2M170.8 183l-2.3 1.3M171 180.8l-4.4 2.5M171 181.3l-3.9 2.2M171 181.4l-3.8 2.2M171 182.4l-3 1.7M171.2 186.3v-3.6l1.9 1.1-3.1 5.4-1.9-1.1 3.1-1.8 .3 .2M171.2 182.7l-3.1 5.4M172.1 184.2v.4l.4 .3-.4-.7a.4 .4 0 0 0-.2 .5 .4 .4 0 0 0 .5 .2M173.5 187.6l-3.5 2.1-2.3-1.3 3.5-6.1 2.3 1.3-3.5 6.1"/>
<path d="M173.5 183.6v4M173.5 187.6l.3 .2M174.8 186.3h.1M180.1 180.9l1 .6v-55.2l.8-.5v55.2l-.8 .5M180.1 180.9l-3.5 2.1M182 181.1l-5.4 3M182 181.9l-5.4 3.1M182 182l-5.4 3.1M182 182l1 .5M184 181v.1M185 182.5v.1M185.8 183l-.8-.4-38.6 22.3v-1l.8 .5v-1.2l38.6-22.3v1.2l-38.6 22.3"/>
<path d="M145.1 203.3l-.8 .4v1.2l1 .5M145.3 202.7v.4M145.7 202.8l-.4 .3 .9 .4v-.4M146.1 205l-.8 .4v-.9l.9 .5v.9l1 .6M146.4 204.9l.8 .4 38.6-22.3v1.2l-38.6 22.3v-1.2M148.2 201.7h.1"/>
</g>
<g fill="#000">
<circle cx="141.9" cy="75" r=".25"/>
<circle cx="156.7" cy="130.9" r=".25"/>
</g>
<!-- layer: BORDER -->
<g fill="none" stroke="#000" stroke-width=".25">
<path d="M20 10.1h390v276.9h-390zM65 5.1v5M115 5.1v5M165 5.1v5M215 5.1v10M265 5.1v5M315 5.1v5M365 5.1v5M15 52.9h5M410 52.9h5M15 100.7h5M410 100.7h5"/>
<path d="M15 148.6h10M405 148.6h10M15 196.4h5M410 196.4h5M15 244.2h5M410 244.2h5M65 287v5M115 287v5M165 287v5M215 282.1v9.9M265 287v5M315 287v5"/>
<path d="M365 287v5"/>
</g>
<!-- layer: TITLEBLOCK -->
<path d="M230 240.1h180v46.9h-180zM230 250h180M254 240.1v9.9M288 240.1v46.9M349 240.1v46.9M288 260.1h122M349 277.1h61M359 277.1v9.9M395 277.1v9.9" fill="none" stroke="#000" stroke-width=".36"/>
<!-- layer: Custom Tables -->
<path d="M248.6 85.4h103.5v30.5h-103.5zM248.6 93.5h103.5M306.5 93.5v22.4M248.6 101h103.5M248.6 108.4h103.5" fill="none" stroke="#000" stroke-width=".25"/>
<!-- layer: Parts Lists -->
<path d="M248.7 31.9h149.9v45.7h-149.9zM248.7 39.4h149.9M270.7 39.4v38.2M288.2 39.4v38.2M363 39.4v38.2M248.7 46.9h149.9M248.7 54.6h149.9M248.7 62.2h149.9M248.7 69.9h149.9" fill="none" stroke="#000" stroke-width=".25"/>
<!-- layer: Balloons -->
<g fill="none" stroke="#000" stroke-width=".25">
<circle cx="90.3" cy="64" r="6.3"/>
<circle cx="90.3" cy="82.6" r="6.3"/>
<circle cx="90.3" cy="118.8" r="6.3"/>
<circle cx="90.3" cy="101" r="6.3"/>
<circle cx="90.3" cy="135.6" r="6.3"/>
<circle cx="90.3" cy="158.2" r="6.3"/>
<circle cx="90.2" cy="174" r="6.3"/>
<circle cx="90.2" cy="189.7" r="6.3"/>
</g>
<!-- layer: 0 -->
<path d="M110.8 81.5l2.3 2.8-3-2zM117 98.2l2.7 2.3-3.3-1.3zM116.8 113l3 2-3.4-1zM109.5 131.5l3.6-.1-3.4 1.2zM110.6 125.3l3.1 1.6-3.5-.5zM109.9 142.9l3.2-1.7-2.5 2.6zM110 157.3l3.1-1.7-2.4 2.6zM117.6 179.1l3.5-.6-3.1 1.7z" fill="#000" stroke="#000" stroke-width=".25"/>
<path d="M95 68.1l15.5 13.8M95.7 85.9l21 12.8M96 103.7l20.6 9.8M96.2 120.9l14.2 4.9M109.6 132.1l-13.1 2.4M110.3 143.3l-15 11.2M110.4 157.8l-15.4 12.3M117.9 179.7l-21.9 7.9" fill="none" stroke="#000" stroke-width=".25"/>
<g font-size="7">
<text x="88.5" y="66.5">4</text>
<text x="88.4" y="85.1">3</text>
<text x="88.4" y="103.5">3</text>
<text x="88.5" y="121.4">2</text>
<text x="88.5" y="138.1">2</text>
<text x="88.4" y="160.7">3</text>
<text x="88.2" y="176.5">3</text>
<text x="88.3" y="192.2">4</text>
<text x="289" y="270.6">Step-4</text>
</g>
<g font-size="4.9">
<text x="43.8" y="22.9">Step-4</text>
<text x="313.3" y="37.4">Parts List</text>
<text x="254.9" y="44.9">Item</text>
<text x="275.6" y="44.4">Qty</text>
<text x="311.5" y="44.9">Part Number</text>
<text x="372.1" y="44.9">Material</text>
<text x="258.5" y="51.8">1</text>
<text x="278.3" y="51.8">1</text>
<text x="289.6" y="51.9">2025-11-4-Node-Rack</text>
<text x="364.3" y="51.9">----</text>
<text x="258.4" y="59.5">2</text>
<text x="278.2" y="59.5">2</text>
<text x="289.5" y="59.6">3d-2025-11-ABS-PLUS-001a</text>
<text x="364.5" y="59.6">ABS Plastic</text>
<text x="258.3" y="67.1">3</text>
<text x="278.2" y="67.1">4</text>
<text x="289.5" y="67.3">3d-2025-11-ABS-PLUS-002a</text>
<text x="364.5" y="67.3">ABS Plastic</text>
<text x="258.4" y="74.8">4</text>
<text x="278.2" y="74.8">2</text>
<text x="289.5" y="74.9">3d-2025-11-ABS-PLUS-003a</text>
<text x="364.5" y="74.9">ABS Plastic</text>
<text x="271.1" y="90.7">Mounting Screws and Nuts</text>
<text x="272.7" y="99">Item</text>
<text x="324.2" y="98.9">QTY</text>
<text x="261.1" y="105.9">M4 x 8mm Bolt</text>
<text x="326.6" y="105.9">28</text>
<text x="267.2" y="113.3">M4 T-Nut</text>
<text x="326.6" y="113.4">28</text>
<text x="289" y="248.5">Akshay Kalia</text>
<text x="323.5" y="248.5">11/29/2025</text>
<text x="399.1" y="285.7">1/1</text>
</g>
<g font-size="3.5">
<text x="39" y="8.8">1</text>
<text x="89" y="8.8">2</text>
<text x="139" y="8.8">3</text>
<text x="189" y="8.8">4</text>
<text x="239" y="8.8">5</text>
<text x="289" y="8.8">6</text>
<text x="339" y="8.8">7</text>
<text x="389" y="8.8">8</text>
<text x="16.3" y="30.2">A</text>
<text x="411.3" y="30.2">A</text>
<text x="16.3" y="78">B</text>
<text x="411.3" y="78">B</text>
<text x="16.2" y="125.9">C</text>
<text x="411.2" y="125.9">C</text>
<text x="16.2" y="173.7">D</text>
<text x="411.2" y="173.7">D</text>
<text x="16.3" y="221.6">E</text>
<text x="411.3" y="221.6">E</text>
<text x="16.4" y="269.4">F</text>
<text x="411.4" y="269.4">F</text>
<text x="39" y="290.8">1</text>
<text x="89" y="290.8">2</text>
<text x="139" y="290.8">3</text>
<text x="189" y="290.8">4</text>
<text x="239" y="290.8">5</text>
<text x="289" y="290.8">6</text>
<text x="339" y="290.8">7</text>
<text x="389" y="290.8">8</text>
</g>
<g font-size="2.5">
<text x="231" y="242.9">Dept.</text>
<text x="255" y="242.9">Technical reference</text>
<text x="289" y="242.9">Created by</text>
<text x="350" y="242.9">Approved by</text>
<text x="289" y="252.8">Document type</text>
<text x="350" y="252.8">Document status</text>
<text x="289" y="262.9">Title</text>
<text x="350" y="262.9">DWG No.</text>
<text x="350" y="279.9">Rev.</text>
<text x="360" y="279.9">Date of issue</text>
<text x="396" y="279.9">Sheet</text>
</g>
</svg>
